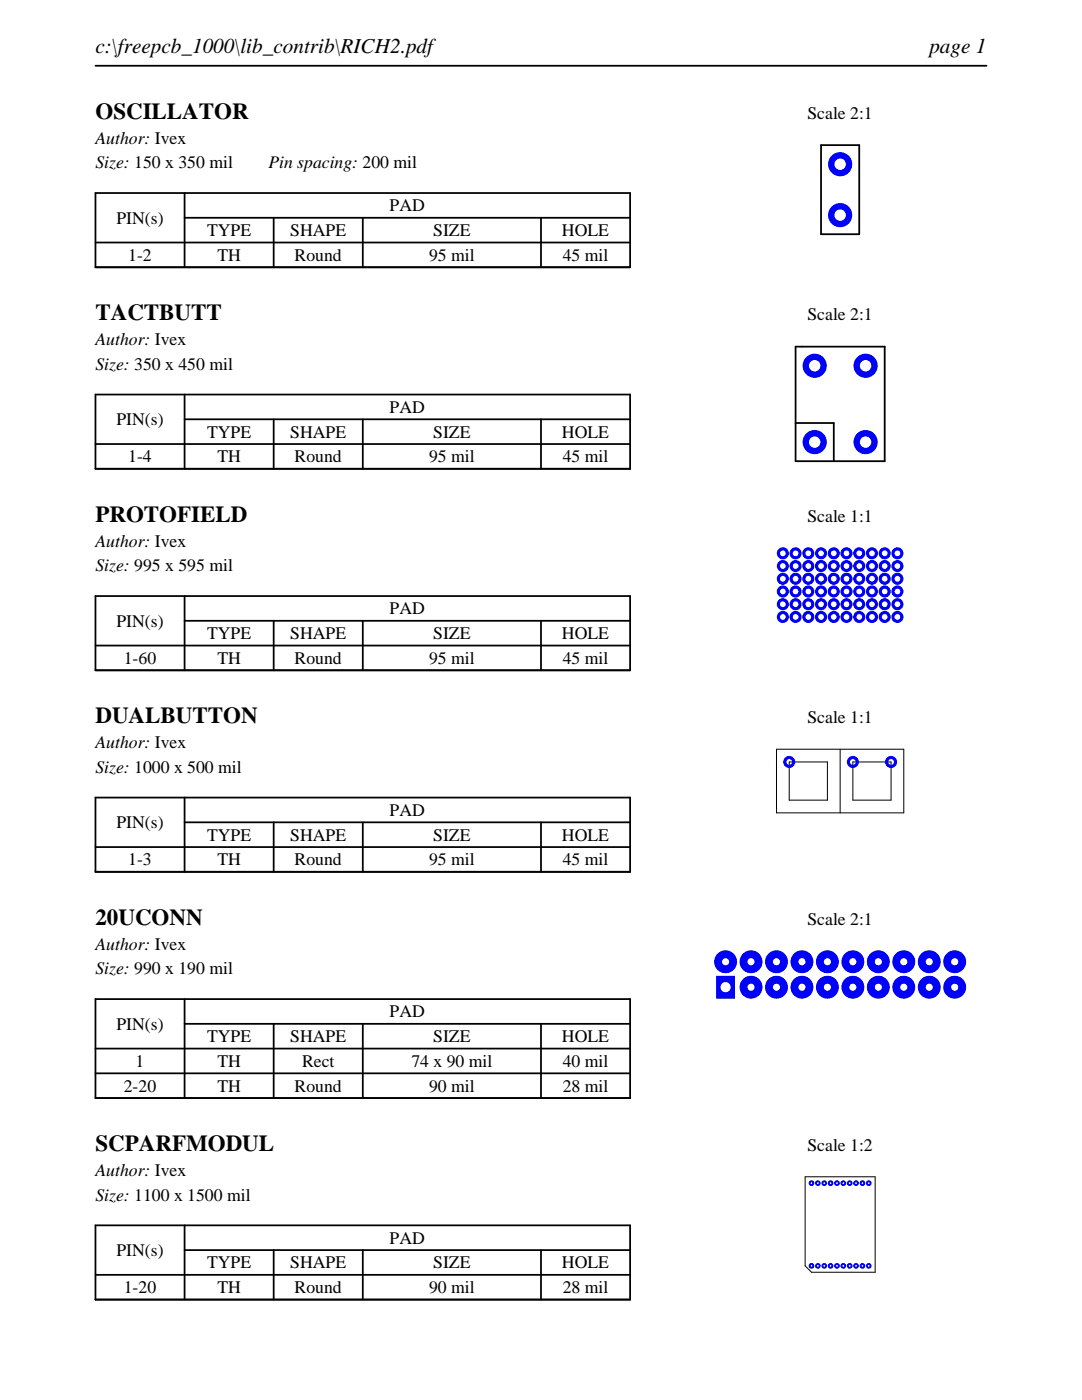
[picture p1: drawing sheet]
<svg xmlns="http://www.w3.org/2000/svg" width="216mm" height="279mm" viewBox="0 0 216 279" stroke-linecap="round" stroke-linejoin="round" font-family="sans-serif">
<path d="M19 13.1h177.8M19 38.5h106.7v14.8h-106.7zM36.8 38.5v14.8M19 48.4h106.7M36.8 43.5h88.9M54.6 43.5v9.8M72.4 43.5v9.8M107.9 43.5v9.8" fill="none" stroke="#000" stroke-width=".35"/>
<path d="M163.8 29h7.6zM163.8 29v17.7zM171.4 29v17.7zM163.8 46.7h7.6z" fill="none" stroke="#000" stroke-width=".36"/>
<g fill="#00f">
<path d="M165.2 42.9a2.45 2.45 0 0 0 4.9 0 2.45 2.45 0 0 0-4.9 0zM166.5 42.9a1.15 1.15 0 0 1 2.3 0 1.15 1.15 0 0 1-2.3 0z"/>
<path d="M165.2 32.8a2.45 2.45 0 0 0 4.9 0 2.45 2.45 0 0 0-4.9 0zM166.5 32.8a1.15 1.15 0 0 1 2.3 0 1.15 1.15 0 0 1-2.3 0z"/>
</g>
<path d="M19 78.7h106.7v14.9h-106.7zM36.8 78.7v14.9M19 88.6h106.7M36.8 83.7h88.9M54.6 83.7v9.9M72.4 83.7v9.9M107.9 83.7v9.9" fill="none" stroke="#000" stroke-width=".35"/>
<path d="M158.7 69.2v22.8zM158.7 69.2h1.3zM160 69.2h16.5zM176.5 69.2v22.8zM158.7 92h17.8zM158.7 84.4h7.7zM166.4 84.4v7.6z" fill="none" stroke="#000" stroke-width=".36"/>
<g fill="#00f">
<path d="M160.1 88.2a2.45 2.45 0 0 0 4.9 0 2.45 2.45 0 0 0-4.9 0zM161.4 88.2a1.15 1.15 0 0 1 2.3 0 1.15 1.15 0 0 1-2.3 0z"/>
<path d="M170.3 88.2a2.41 2.41 0 0 0 4.8 0 2.41 2.41 0 0 0-4.8 0zM171.6 88.2a1.15 1.15 0 0 1 2.3 0 1.15 1.15 0 0 1-2.3 0z"/>
<path d="M170.3 73a2.41 2.41 0 0 0 4.8 0 2.41 2.41 0 0 0-4.8 0zM171.6 73a1.15 1.15 0 0 1 2.3 0 1.15 1.15 0 0 1-2.3 0z"/>
<path d="M160.1 73a2.45 2.45 0 0 0 4.9 0 2.45 2.45 0 0 0-4.9 0zM161.4 73a1.15 1.15 0 0 1 2.3 0 1.15 1.15 0 0 1-2.3 0z"/>
</g>
<path d="M19 119h106.7v14.8h-106.7zM36.8 119v14.8M19 128.8h106.7M36.8 123.9h88.9M54.6 123.9v9.9M72.4 123.9v9.9M107.9 123.9v9.9" fill="none" stroke="#000" stroke-width=".35"/>
<g fill="#00f">
<path d="M155 123.1a1.21 1.21 0 0 0 2.4 0 1.21 1.21 0 0 0-2.4 0zM155.6 123.1a.6 .6 0 0 1 1.2 0 .6 .6 0 0 1-1.2 0z"/>
<path d="M157.5 123.1a1.25 1.25 0 0 0 2.5 0 1.25 1.25 0 0 0-2.5 0zM158.2 123.1a.57 .57 0 0 1 1.1 0 .57 .57 0 0 1-1.1 0z"/>
<path d="M160.1 123.1a1.21 1.21 0 0 0 2.4 0 1.21 1.21 0 0 0-2.4 0zM160.7 123.1a.6 .6 0 0 1 1.2 0 .6 .6 0 0 1-1.2 0z"/>
<path d="M162.6 123.1a1.21 1.21 0 0 0 2.4 0 1.21 1.21 0 0 0-2.4 0zM163.3 123.1a.57 .57 0 0 1 1.1 0 .57 .57 0 0 1-1.1 0z"/>
<path d="M165.2 123.1a1.21 1.21 0 0 0 2.4 0 1.21 1.21 0 0 0-2.4 0zM165.8 123.1a.57 .57 0 0 1 1.1 0 .57 .57 0 0 1-1.1 0z"/>
<path d="M167.7 123.1a1.21 1.21 0 0 0 2.4 0 1.21 1.21 0 0 0-2.4 0zM168.3 123.1a.6 .6 0 0 1 1.2 0 .6 .6 0 0 1-1.2 0z"/>
<path d="M170.2 123.1a1.25 1.25 0 0 0 2.5 0 1.25 1.25 0 0 0-2.5 0zM170.9 123.1a.57 .57 0 0 1 1.1 0 .57 .57 0 0 1-1.1 0z"/>
<path d="M172.8 123.1a1.21 1.21 0 0 0 2.4 0 1.21 1.21 0 0 0-2.4 0zM173.4 123.1a.6 .6 0 0 1 1.2 0 .6 .6 0 0 1-1.2 0z"/>
<path d="M175.3 123.1a1.21 1.21 0 0 0 2.4 0 1.21 1.21 0 0 0-2.4 0zM176 123.1a.57 .57 0 0 1 1.1 0 .57 .57 0 0 1-1.1 0z"/>
<path d="M177.9 123.1a1.21 1.21 0 0 0 2.4 0 1.21 1.21 0 0 0-2.4 0zM178.5 123.1a.57 .57 0 0 1 1.1 0 .57 .57 0 0 1-1.1 0z"/>
<path d="M155 118a1.21 1.21 0 0 0 2.4 0 1.21 1.21 0 0 0-2.4 0zM155.6 118a.6 .6 0 0 1 1.2 0 .6 .6 0 0 1-1.2 0z"/>
<path d="M157.5 118a1.25 1.25 0 0 0 2.5 0 1.25 1.25 0 0 0-2.5 0zM158.2 118a.57 .57 0 0 1 1.1 0 .57 .57 0 0 1-1.1 0z"/>
<path d="M160.1 118a1.21 1.21 0 0 0 2.4 0 1.21 1.21 0 0 0-2.4 0zM160.7 118a.6 .6 0 0 1 1.2 0 .6 .6 0 0 1-1.2 0z"/>
<path d="M162.6 118a1.21 1.21 0 0 0 2.4 0 1.21 1.21 0 0 0-2.4 0zM163.3 118a.57 .57 0 0 1 1.1 0 .57 .57 0 0 1-1.1 0z"/>
<path d="M165.2 118a1.21 1.21 0 0 0 2.4 0 1.21 1.21 0 0 0-2.4 0zM165.8 118a.57 .57 0 0 1 1.1 0 .57 .57 0 0 1-1.1 0z"/>
<path d="M167.7 118a1.21 1.21 0 0 0 2.4 0 1.21 1.21 0 0 0-2.4 0zM168.3 118a.6 .6 0 0 1 1.2 0 .6 .6 0 0 1-1.2 0z"/>
<path d="M170.2 118a1.25 1.25 0 0 0 2.5 0 1.25 1.25 0 0 0-2.5 0zM170.9 118a.57 .57 0 0 1 1.1 0 .57 .57 0 0 1-1.1 0z"/>
<path d="M172.8 118a1.21 1.21 0 0 0 2.4 0 1.21 1.21 0 0 0-2.4 0zM173.4 118a.6 .6 0 0 1 1.2 0 .6 .6 0 0 1-1.2 0z"/>
<path d="M175.3 118a1.21 1.21 0 0 0 2.4 0 1.21 1.21 0 0 0-2.4 0zM176 118a.57 .57 0 0 1 1.1 0 .57 .57 0 0 1-1.1 0z"/>
<path d="M177.9 118a1.21 1.21 0 0 0 2.4 0 1.21 1.21 0 0 0-2.4 0zM178.5 118a.57 .57 0 0 1 1.1 0 .57 .57 0 0 1-1.1 0z"/>
<path d="M155 113a1.21 1.21 0 0 0 2.4 0 1.21 1.21 0 0 0-2.4 0zM155.6 113a.6 .6 0 0 1 1.2 0 .6 .6 0 0 1-1.2 0z"/>
<path d="M157.5 113a1.25 1.25 0 0 0 2.5 0 1.25 1.25 0 0 0-2.5 0zM158.2 113a.57 .57 0 0 1 1.1 0 .57 .57 0 0 1-1.1 0z"/>
<path d="M160.1 113a1.21 1.21 0 0 0 2.4 0 1.21 1.21 0 0 0-2.4 0zM160.7 113a.6 .6 0 0 1 1.2 0 .6 .6 0 0 1-1.2 0z"/>
<path d="M162.6 113a1.21 1.21 0 0 0 2.4 0 1.21 1.21 0 0 0-2.4 0zM163.3 113a.57 .57 0 0 1 1.1 0 .57 .57 0 0 1-1.1 0z"/>
<path d="M165.2 113a1.21 1.21 0 0 0 2.4 0 1.21 1.21 0 0 0-2.4 0zM165.8 113a.57 .57 0 0 1 1.1 0 .57 .57 0 0 1-1.1 0z"/>
<path d="M167.7 113a1.21 1.21 0 0 0 2.4 0 1.21 1.21 0 0 0-2.4 0zM168.3 113a.6 .6 0 0 1 1.2 0 .6 .6 0 0 1-1.2 0z"/>
<path d="M170.2 113a1.25 1.25 0 0 0 2.5 0 1.25 1.25 0 0 0-2.5 0zM170.9 113a.57 .57 0 0 1 1.1 0 .57 .57 0 0 1-1.1 0z"/>
<path d="M172.8 113a1.21 1.21 0 0 0 2.4 0 1.21 1.21 0 0 0-2.4 0zM173.4 113a.6 .6 0 0 1 1.2 0 .6 .6 0 0 1-1.2 0z"/>
<path d="M175.3 113a1.21 1.21 0 0 0 2.4 0 1.21 1.21 0 0 0-2.4 0zM176 113a.57 .57 0 0 1 1.1 0 .57 .57 0 0 1-1.1 0z"/>
<path d="M177.9 113a1.21 1.21 0 0 0 2.4 0 1.21 1.21 0 0 0-2.4 0zM178.5 113a.57 .57 0 0 1 1.1 0 .57 .57 0 0 1-1.1 0z"/>
<path d="M177.9 110.4a1.21 1.21 0 0 0 2.4 0 1.21 1.21 0 0 0-2.4 0zM178.5 110.4a.57 .57 0 0 1 1.1 0 .57 .57 0 0 1-1.1 0z"/>
<path d="M175.3 110.4a1.21 1.21 0 0 0 2.4 0 1.21 1.21 0 0 0-2.4 0zM176 110.4a.57 .57 0 0 1 1.1 0 .57 .57 0 0 1-1.1 0z"/>
<path d="M172.8 110.4a1.21 1.21 0 0 0 2.4 0 1.21 1.21 0 0 0-2.4 0zM173.4 110.4a.6 .6 0 0 1 1.2 0 .6 .6 0 0 1-1.2 0z"/>
<path d="M170.2 110.4a1.25 1.25 0 0 0 2.5 0 1.25 1.25 0 0 0-2.5 0zM170.9 110.4a.57 .57 0 0 1 1.1 0 .57 .57 0 0 1-1.1 0z"/>
<path d="M167.7 110.4a1.21 1.21 0 0 0 2.4 0 1.21 1.21 0 0 0-2.4 0zM168.3 110.4a.6 .6 0 0 1 1.2 0 .6 .6 0 0 1-1.2 0z"/>
<path d="M165.2 110.4a1.21 1.21 0 0 0 2.4 0 1.21 1.21 0 0 0-2.4 0zM165.8 110.4a.57 .57 0 0 1 1.1 0 .57 .57 0 0 1-1.1 0z"/>
<path d="M162.6 110.4a1.21 1.21 0 0 0 2.4 0 1.21 1.21 0 0 0-2.4 0zM163.3 110.4a.57 .57 0 0 1 1.1 0 .57 .57 0 0 1-1.1 0z"/>
<path d="M160.1 110.4a1.21 1.21 0 0 0 2.4 0 1.21 1.21 0 0 0-2.4 0zM160.7 110.4a.6 .6 0 0 1 1.2 0 .6 .6 0 0 1-1.2 0z"/>
<path d="M157.5 110.4a1.25 1.25 0 0 0 2.5 0 1.25 1.25 0 0 0-2.5 0zM158.2 110.4a.57 .57 0 0 1 1.1 0 .57 .57 0 0 1-1.1 0z"/>
<path d="M155 110.4a1.21 1.21 0 0 0 2.4 0 1.21 1.21 0 0 0-2.4 0zM155.6 110.4a.6 .6 0 0 1 1.2 0 .6 .6 0 0 1-1.2 0z"/>
<path d="M177.9 115.5a1.21 1.21 0 0 0 2.4 0 1.21 1.21 0 0 0-2.4 0zM178.5 115.5a.57 .57 0 0 1 1.1 0 .57 .57 0 0 1-1.1 0z"/>
<path d="M175.3 115.5a1.21 1.21 0 0 0 2.4 0 1.21 1.21 0 0 0-2.4 0zM176 115.5a.57 .57 0 0 1 1.1 0 .57 .57 0 0 1-1.1 0z"/>
<path d="M172.8 115.5a1.21 1.21 0 0 0 2.4 0 1.21 1.21 0 0 0-2.4 0zM173.4 115.5a.6 .6 0 0 1 1.2 0 .6 .6 0 0 1-1.2 0z"/>
<path d="M170.2 115.5a1.25 1.25 0 0 0 2.5 0 1.25 1.25 0 0 0-2.5 0zM170.9 115.5a.57 .57 0 0 1 1.1 0 .57 .57 0 0 1-1.1 0z"/>
<path d="M167.7 115.5a1.21 1.21 0 0 0 2.4 0 1.21 1.21 0 0 0-2.4 0zM168.3 115.5a.6 .6 0 0 1 1.2 0 .6 .6 0 0 1-1.2 0z"/>
<path d="M165.2 115.5a1.21 1.21 0 0 0 2.4 0 1.21 1.21 0 0 0-2.4 0zM165.8 115.5a.57 .57 0 0 1 1.1 0 .57 .57 0 0 1-1.1 0z"/>
<path d="M162.6 115.5a1.21 1.21 0 0 0 2.4 0 1.21 1.21 0 0 0-2.4 0zM163.3 115.5a.57 .57 0 0 1 1.1 0 .57 .57 0 0 1-1.1 0z"/>
<path d="M160.1 115.5a1.21 1.21 0 0 0 2.4 0 1.21 1.21 0 0 0-2.4 0zM160.7 115.5a.6 .6 0 0 1 1.2 0 .6 .6 0 0 1-1.2 0z"/>
<path d="M157.5 115.5a1.25 1.25 0 0 0 2.5 0 1.25 1.25 0 0 0-2.5 0zM158.2 115.5a.57 .57 0 0 1 1.1 0 .57 .57 0 0 1-1.1 0z"/>
<path d="M155 115.5a1.21 1.21 0 0 0 2.4 0 1.21 1.21 0 0 0-2.4 0zM155.6 115.5a.6 .6 0 0 1 1.2 0 .6 .6 0 0 1-1.2 0z"/>
<path d="M177.9 120.6a1.21 1.21 0 0 0 2.4 0 1.21 1.21 0 0 0-2.4 0zM178.5 120.6a.57 .57 0 0 1 1.1 0 .57 .57 0 0 1-1.1 0z"/>
<path d="M175.3 120.6a1.21 1.21 0 0 0 2.4 0 1.21 1.21 0 0 0-2.4 0zM176 120.6a.57 .57 0 0 1 1.1 0 .57 .57 0 0 1-1.1 0z"/>
<path d="M172.8 120.6a1.21 1.21 0 0 0 2.4 0 1.21 1.21 0 0 0-2.4 0zM173.4 120.6a.6 .6 0 0 1 1.2 0 .6 .6 0 0 1-1.2 0z"/>
<path d="M170.2 120.6a1.25 1.25 0 0 0 2.5 0 1.25 1.25 0 0 0-2.5 0zM170.9 120.6a.57 .57 0 0 1 1.1 0 .57 .57 0 0 1-1.1 0z"/>
<path d="M167.7 120.6a1.21 1.21 0 0 0 2.4 0 1.21 1.21 0 0 0-2.4 0zM168.3 120.6a.6 .6 0 0 1 1.2 0 .6 .6 0 0 1-1.2 0z"/>
<path d="M165.2 120.6a1.21 1.21 0 0 0 2.4 0 1.21 1.21 0 0 0-2.4 0zM165.8 120.6a.57 .57 0 0 1 1.1 0 .57 .57 0 0 1-1.1 0z"/>
<path d="M162.6 120.6a1.21 1.21 0 0 0 2.4 0 1.21 1.21 0 0 0-2.4 0zM163.3 120.6a.57 .57 0 0 1 1.1 0 .57 .57 0 0 1-1.1 0z"/>
<path d="M160.1 120.6a1.21 1.21 0 0 0 2.4 0 1.21 1.21 0 0 0-2.4 0zM160.7 120.6a.6 .6 0 0 1 1.2 0 .6 .6 0 0 1-1.2 0z"/>
<path d="M157.5 120.6a1.25 1.25 0 0 0 2.5 0 1.25 1.25 0 0 0-2.5 0zM158.2 120.6a.57 .57 0 0 1 1.1 0 .57 .57 0 0 1-1.1 0z"/>
<path d="M155 120.6a1.21 1.21 0 0 0 2.4 0 1.21 1.21 0 0 0-2.4 0zM155.6 120.6a.6 .6 0 0 1 1.2 0 .6 .6 0 0 1-1.2 0z"/>
</g>
<path d="M19 159.2h106.7v14.8h-106.7zM36.8 159.2v14.8M19 169.1h106.7M36.8 164.1h88.9M54.6 164.1v9.9M72.4 164.1v9.9M107.9 164.1v9.9" fill="none" stroke="#000" stroke-width=".35"/>
<g fill="none" stroke="#000" stroke-width=".2">
<path d="M154.9 149.5h25.4zM154.9 149.5v12.7zM157.5 152.1h7.6zM157.5 159.7h7.6zM157.5 152.1v7.6zM165.1 152.1v7.6zM167.6 149.5v12.7zM170.2 152.1v7.6zM170.2 159.7h7.6zM170.2 152.1h7.6zM177.8 152.1v7.6zM180.3 149.5v12.7z"/>
<path d="M154.9 162.2h25.4z"/>
</g>
<g fill="#00f">
<path d="M156.3 152.1a1.21 1.21 0 0 0 2.4 0 1.21 1.21 0 0 0-2.4 0zM156.9 152.1a.6 .6 0 0 1 1.2 0 .6 .6 0 0 1-1.2 0z"/>
<path d="M169 152.1a1.21 1.21 0 0 0 2.4 0 1.21 1.21 0 0 0-2.4 0zM169.6 152.1a.6 .6 0 0 1 1.2 0 .6 .6 0 0 1-1.2 0z"/>
<path d="M176.6 152.1a1.21 1.21 0 0 0 2.4 0 1.21 1.21 0 0 0-2.4 0zM177.2 152.1a.6 .6 0 0 1 1.2 0 .6 .6 0 0 1-1.2 0z"/>
</g>
<path d="M19 199.4h106.7v19.7h-106.7zM36.8 199.4v19.7M19 209.3h106.7M19 214.2h106.7M36.8 204.3h88.9M54.6 204.3v14.8M72.4 204.3v14.8M107.9 204.3v14.8" fill="none" stroke="#000" stroke-width=".35"/>
<g fill="#00f">
<path d="M142.9 194.7v4.6h3.8v-4.6zM143.8 197a1.02 1.02 0 0 1 2 0 1.02 1.02 0 0 1-2 0z"/>
<path d="M147.6 197a2.29 2.29 0 0 0 4.5 0 2.29 2.29 0 0 0-4.5 0zM149.1 197a.75 .75 0 0 1 1.5 0 .75 .75 0 0 1-1.5 0z"/>
<path d="M152.7 197a2.29 2.29 0 0 0 4.5 0 2.29 2.29 0 0 0-4.5 0zM154.2 197a.75 .75 0 0 1 1.5 0 .75 .75 0 0 1-1.5 0z"/>
<path d="M157.7 197a2.3 2.3 0 0 0 4.6 0 2.3 2.3 0 0 0-4.6 0zM159.3 197a.71 .71 0 0 1 1.4 0 .71 .71 0 0 1-1.4 0z"/>
<path d="M162.8 197a2.3 2.3 0 0 0 4.6 0 2.3 2.3 0 0 0-4.6 0zM164.4 197a.71 .71 0 0 1 1.4 0 .71 .71 0 0 1-1.4 0z"/>
<path d="M167.9 197a2.3 2.3 0 0 0 4.6 0 2.3 2.3 0 0 0-4.6 0zM169.5 197a.71 .71 0 0 1 1.4 0 .71 .71 0 0 1-1.4 0z"/>
<path d="M173 197a2.29 2.29 0 0 0 4.5 0 2.29 2.29 0 0 0-4.5 0zM174.5 197a.75 .75 0 0 1 1.5 0 .75 .75 0 0 1-1.5 0z"/>
<path d="M178.1 197a2.29 2.29 0 0 0 4.5 0 2.29 2.29 0 0 0-4.5 0zM179.6 197a.75 .75 0 0 1 1.5 0 .75 .75 0 0 1-1.5 0z"/>
<path d="M183.1 197a2.3 2.3 0 0 0 4.6 0 2.3 2.3 0 0 0-4.6 0zM184.7 197a.71 .71 0 0 1 1.4 0 .71 .71 0 0 1-1.4 0z"/>
<path d="M188.2 197a2.3 2.3 0 0 0 4.6 0 2.3 2.3 0 0 0-4.6 0zM189.8 197a.71 .71 0 0 1 1.4 0 .71 .71 0 0 1-1.4 0z"/>
<path d="M188.2 191.9a2.3 2.3 0 0 0 4.6 0 2.3 2.3 0 0 0-4.6 0zM189.8 191.9a.71 .71 0 0 1 1.4 0 .71 .71 0 0 1-1.4 0z"/>
<path d="M183.1 191.9a2.3 2.3 0 0 0 4.6 0 2.3 2.3 0 0 0-4.6 0zM184.7 191.9a.71 .71 0 0 1 1.4 0 .71 .71 0 0 1-1.4 0z"/>
<path d="M178.1 191.9a2.29 2.29 0 0 0 4.5 0 2.29 2.29 0 0 0-4.5 0zM179.6 191.9a.75 .75 0 0 1 1.5 0 .75 .75 0 0 1-1.5 0z"/>
<path d="M173 191.9a2.29 2.29 0 0 0 4.5 0 2.29 2.29 0 0 0-4.5 0zM174.5 191.9a.75 .75 0 0 1 1.5 0 .75 .75 0 0 1-1.5 0z"/>
<path d="M167.9 191.9a2.3 2.3 0 0 0 4.6 0 2.3 2.3 0 0 0-4.6 0zM169.5 191.9a.71 .71 0 0 1 1.4 0 .71 .71 0 0 1-1.4 0z"/>
<path d="M162.8 191.9a2.3 2.3 0 0 0 4.6 0 2.3 2.3 0 0 0-4.6 0zM164.4 191.9a.71 .71 0 0 1 1.4 0 .71 .71 0 0 1-1.4 0z"/>
<path d="M157.7 191.9a2.3 2.3 0 0 0 4.6 0 2.3 2.3 0 0 0-4.6 0zM159.3 191.9a.71 .71 0 0 1 1.4 0 .71 .71 0 0 1-1.4 0z"/>
<path d="M152.7 191.9a2.29 2.29 0 0 0 4.5 0 2.29 2.29 0 0 0-4.5 0zM154.2 191.9a.75 .75 0 0 1 1.5 0 .75 .75 0 0 1-1.5 0z"/>
<path d="M147.6 191.9a2.29 2.29 0 0 0 4.5 0 2.29 2.29 0 0 0-4.5 0zM149.1 191.9a.75 .75 0 0 1 1.5 0 .75 .75 0 0 1-1.5 0z"/>
<path d="M142.5 191.9a2.3 2.3 0 0 0 4.6 0 2.3 2.3 0 0 0-4.6 0zM144.1 191.9a.71 .71 0 0 1 1.4 0 .71 .71 0 0 1-1.4 0z"/>
</g>
<path d="M19 244.5h106.7v14.9h-106.7zM19 254.4h106.7M36.8 249.5h88.9M36.8 244.5v14.9M54.6 249.5v9.9M72.4 249.5v9.9M107.9 249.5v9.9" fill="none" stroke="#000" stroke-width=".35"/>
<path d="M160.7 234.9h13.9zM160.7 234.9v17.7zM174.6 234.9v19zM160.7 252.6l1.2 1.3zM161.9 253.9h12.7z" fill="none" stroke="#000" stroke-width=".2"/>
<g fill="#00f">
<path d="M161.4 252.6a.57 .57 0 0 0 1.1 0 .57 .57 0 0 0-1.1 0zM161.7 252.6a.2 .2 0 0 1 .4 0 .2 .2 0 0 1-.4 0z"/>
<path d="M162.6 252.6a.6 .6 0 0 0 1.2 0 .6 .6 0 0 0-1.2 0zM163 252.6a.2 .2 0 0 1 .4 0 .2 .2 0 0 1-.4 0z"/>
<path d="M163.9 252.6a.57 .57 0 0 0 1.1 0 .57 .57 0 0 0-1.1 0zM164.3 252.6a.18 .18 0 0 1 .3 0 .18 .18 0 0 1-.3 0z"/>
<path d="M165.2 252.6a.57 .57 0 0 0 1.1 0 .57 .57 0 0 0-1.1 0zM165.6 252.6a.18 .18 0 0 1 .3 0 .18 .18 0 0 1-.3 0z"/>
<path d="M166.4 252.6a.6 .6 0 0 0 1.2 0 .6 .6 0 0 0-1.2 0zM166.8 252.6a.2 .2 0 0 1 .4 0 .2 .2 0 0 1-.4 0z"/>
<path d="M167.7 252.6a.57 .57 0 0 0 1.1 0 .57 .57 0 0 0-1.1 0zM168.1 252.6a.2 .2 0 0 1 .4 0 .2 .2 0 0 1-.4 0z"/>
<path d="M169 252.6a.57 .57 0 0 0 1.1 0 .57 .57 0 0 0-1.1 0zM169.4 252.6a.18 .18 0 0 1 .3 0 .18 .18 0 0 1-.3 0z"/>
<path d="M170.2 252.6a.6 .6 0 0 0 1.2 0 .6 .6 0 0 0-1.2 0zM170.6 252.6a.2 .2 0 0 1 .4 0 .2 .2 0 0 1-.4 0z"/>
<path d="M171.5 252.6a.6 .6 0 0 0 1.2 0 .6 .6 0 0 0-1.2 0zM171.9 252.6a.2 .2 0 0 1 .4 0 .2 .2 0 0 1-.4 0z"/>
<path d="M172.8 252.6a.57 .57 0 0 0 1.1 0 .57 .57 0 0 0-1.1 0zM173.2 252.6a.18 .18 0 0 1 .3 0 .18 .18 0 0 1-.3 0z"/>
<path d="M172.8 236.1a.57 .57 0 0 0 1.1 0 .57 .57 0 0 0-1.1 0zM173.2 236.1a.18 .18 0 0 1 .3 0 .18 .18 0 0 1-.3 0z"/>
<path d="M171.5 236.1a.6 .6 0 0 0 1.2 0 .6 .6 0 0 0-1.2 0zM171.9 236.1a.2 .2 0 0 1 .4 0 .2 .2 0 0 1-.4 0z"/>
<path d="M170.2 236.1a.6 .6 0 0 0 1.2 0 .6 .6 0 0 0-1.2 0zM170.6 236.1a.2 .2 0 0 1 .4 0 .2 .2 0 0 1-.4 0z"/>
<path d="M169 236.1a.57 .57 0 0 0 1.1 0 .57 .57 0 0 0-1.1 0zM169.4 236.1a.18 .18 0 0 1 .3 0 .18 .18 0 0 1-.3 0z"/>
<path d="M167.7 236.1a.57 .57 0 0 0 1.1 0 .57 .57 0 0 0-1.1 0zM168.1 236.1a.2 .2 0 0 1 .4 0 .2 .2 0 0 1-.4 0z"/>
<path d="M166.4 236.1a.6 .6 0 0 0 1.2 0 .6 .6 0 0 0-1.2 0zM166.8 236.1a.2 .2 0 0 1 .4 0 .2 .2 0 0 1-.4 0z"/>
<path d="M165.2 236.1a.57 .57 0 0 0 1.1 0 .57 .57 0 0 0-1.1 0zM165.6 236.1a.18 .18 0 0 1 .3 0 .18 .18 0 0 1-.3 0z"/>
<path d="M163.9 236.1a.57 .57 0 0 0 1.1 0 .57 .57 0 0 0-1.1 0zM164.3 236.1a.18 .18 0 0 1 .3 0 .18 .18 0 0 1-.3 0z"/>
<path d="M162.6 236.1a.6 .6 0 0 0 1.2 0 .6 .6 0 0 0-1.2 0zM163 236.1a.2 .2 0 0 1 .4 0 .2 .2 0 0 1-.4 0z"/>
<path d="M161.4 236.1a.57 .57 0 0 0 1.1 0 .57 .57 0 0 0-1.1 0zM161.7 236.1a.2 .2 0 0 1 .4 0 .2 .2 0 0 1-.4 0z"/>
</g>
<g font-size="4.6">
<text x="19" y="23.7">OSCILLATOR</text>
<text x="19" y="63.9">TACTBUTT</text>
<text x="19" y="104.1">PROTOFIELD</text>
<text x="19" y="144.4">DUALBUTTON</text>
<text x="19" y="184.6">20UCONN</text>
<text x="19" y="229.7">SCPARFMODUL</text>
</g>
<g font-size="4.2">
<text x="19" y="10.6">c:\freepcb_1000\lib_contrib\RICH2.pdf</text>
<text x="185.4" y="10.6">page 1</text>
</g>
<g font-size="3.5">
<text x="161.1" y="23.7">Scale 2:1</text>
<text x="19" y="28.6">Author: Ivex</text>
<text x="19" y="33.6">Size: 150 x 350 mil</text>
<text x="53.5" y="33.6">Pin spacing: 200 mil</text>
<text x="23.2" y="44.6">PIN(s)</text>
<text x="41.3" y="47.1">TYPE</text>
<text x="57.9" y="47.1">SHAPE</text>
<text x="77.8" y="42.2">PAD</text>
<text x="86.4" y="47.1">SIZE</text>
<text x="112.1" y="47.1">HOLE</text>
<text x="25.6" y="52.1">1-2</text>
<text x="43.4" y="52.1">TH</text>
<text x="58.8" y="52.1">Round</text>
<text x="85.6" y="52.1">95 mil</text>
<text x="112.3" y="52.1">45 mil</text>
<text x="161.1" y="63.9">Scale 2:1</text>
<text x="19" y="68.9">Author: Ivex</text>
<text x="19" y="73.8">Size: 350 x 450 mil</text>
<text x="77.8" y="82.4">PAD</text>
<text x="23.2" y="84.8">PIN(s)</text>
<text x="41.3" y="87.3">TYPE</text>
<text x="57.9" y="87.3">SHAPE</text>
<text x="86.4" y="87.3">SIZE</text>
<text x="112.1" y="87.3">HOLE</text>
<text x="25.6" y="92.3">1-4</text>
<text x="43.4" y="92.3">TH</text>
<text x="58.8" y="92.3">Round</text>
<text x="85.6" y="92.3">95 mil</text>
<text x="112.3" y="92.3">45 mil</text>
<text x="161.1" y="104.1">Scale 1:1</text>
<text x="19" y="109.1">Author: Ivex</text>
<text x="19" y="114">Size: 995 x 595 mil</text>
<text x="23.2" y="125.1">PIN(s)</text>
<text x="77.8" y="122.6">PAD</text>
<text x="41.3" y="127.6">TYPE</text>
<text x="57.9" y="127.6">SHAPE</text>
<text x="86.4" y="127.6">SIZE</text>
<text x="112.1" y="127.6">HOLE</text>
<text x="24.7" y="132.5">1-60</text>
<text x="43.4" y="132.5">TH</text>
<text x="58.8" y="132.5">Round</text>
<text x="85.6" y="132.5">95 mil</text>
<text x="112.3" y="132.5">45 mil</text>
<text x="19" y="149.3">Author: Ivex</text>
<text x="161.1" y="144.4">Scale 1:1</text>
<text x="19" y="154.2">Size: 1000 x 500 mil</text>
<text x="23.2" y="165.3">PIN(s)</text>
<text x="41.3" y="167.8">TYPE</text>
<text x="57.9" y="167.8">SHAPE</text>
<text x="77.8" y="162.8">PAD</text>
<text x="86.4" y="167.8">SIZE</text>
<text x="112.1" y="167.8">HOLE</text>
<text x="25.6" y="172.7">1-3</text>
<text x="43.4" y="172.7">TH</text>
<text x="58.8" y="172.7">Round</text>
<text x="85.6" y="172.7">95 mil</text>
<text x="112.3" y="172.7">45 mil</text>
<text x="161.1" y="184.6">Scale 2:1</text>
<text x="19" y="189.5">Author: Ivex</text>
<text x="19" y="194.5">Size: 990 x 190 mil</text>
<text x="77.8" y="203.1">PAD</text>
<text x="23.2" y="205.5">PIN(s)</text>
<text x="41.3" y="208">TYPE</text>
<text x="57.9" y="208">SHAPE</text>
<text x="86.4" y="208">SIZE</text>
<text x="112.1" y="208">HOLE</text>
<text x="27.1" y="212.9">1</text>
<text x="43.4" y="212.9">TH</text>
<text x="60.3" y="212.9">Rect</text>
<text x="82.1" y="212.9">74 x 90 mil</text>
<text x="112.3" y="212.9">40 mil</text>
<text x="24.7" y="217.9">2-20</text>
<text x="43.4" y="217.9">TH</text>
<text x="58.8" y="217.9">Round</text>
<text x="85.6" y="217.9">90 mil</text>
<text x="112.3" y="217.9">28 mil</text>
<text x="161.1" y="229.7">Scale 1:2</text>
<text x="19" y="234.7">Author: Ivex</text>
<text x="19" y="239.6">Size: 1100 x 1500 mil</text>
<text x="23.2" y="250.7">PIN(s)</text>
<text x="77.8" y="248.2">PAD</text>
<text x="41.3" y="253.2">TYPE</text>
<text x="57.9" y="253.2">SHAPE</text>
<text x="86.4" y="253.2">SIZE</text>
<text x="112.1" y="253.2">HOLE</text>
<text x="24.7" y="258.1">1-20</text>
<text x="43.4" y="258.1">TH</text>
<text x="58.8" y="258.1">Round</text>
<text x="85.6" y="258.1">90 mil</text>
<text x="112.3" y="258.1">28 mil</text>
</g>
</svg>
